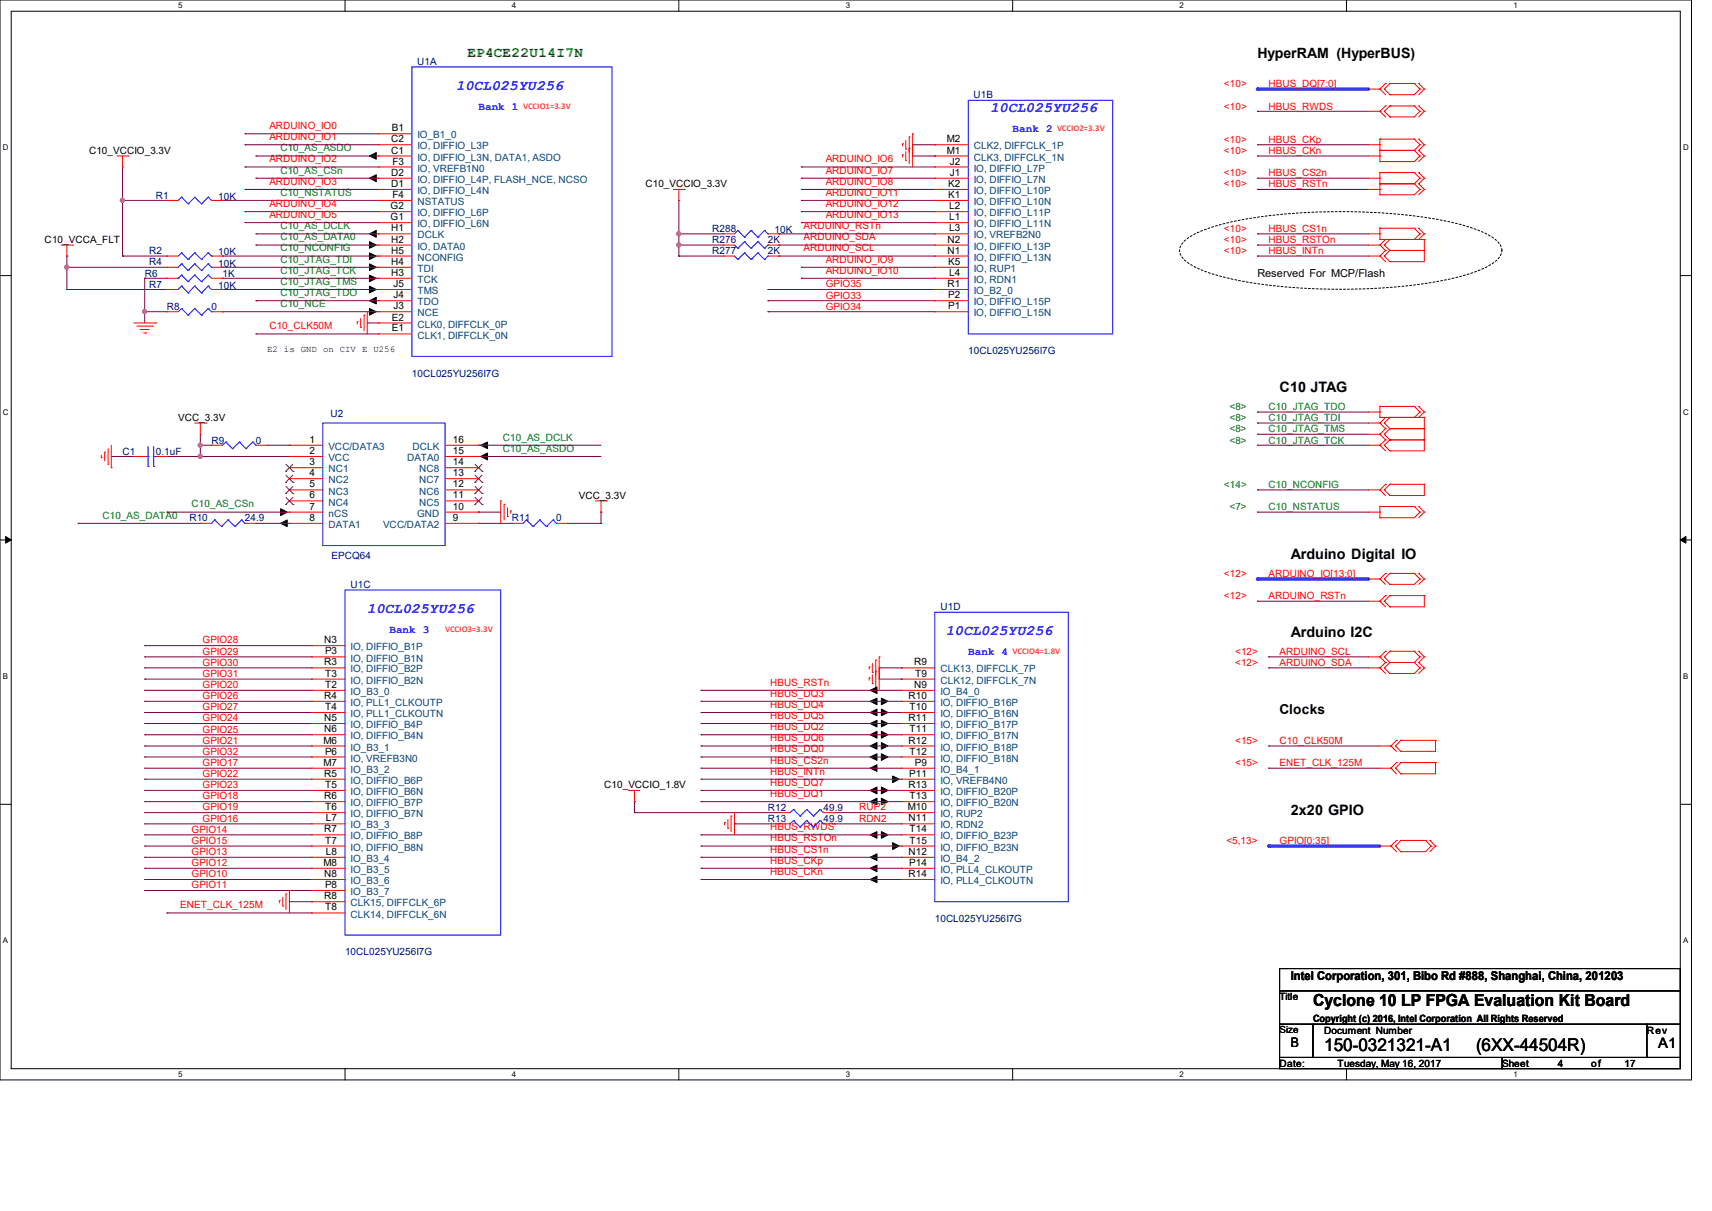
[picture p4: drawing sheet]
<svg xmlns="http://www.w3.org/2000/svg" width="297mm" height="210mm" viewBox="0 0 297 210" stroke-linecap="round" stroke-linejoin="round" font-family="sans-serif">
<path d="M0 0h293.5v187.3h-293.5zM1.9 1.9h289.6v183.4h-289.6z" fill="none" stroke="#000" stroke-width=".17"/>
<g fill="#fff">
<path d="M30.9 .2h.8v1.5h-.8z"/>
<path d="M30.9 185.5h.8v1.6h-.8z"/>
</g>
<path d="M59.9 0v1.9M59.9 185.3v2" fill="none" stroke="#000" stroke-width=".17"/>
<g fill="#fff">
<path d="M88.8 .2h.8v1.5h-.8z"/>
<path d="M88.8 185.5h.8v1.6h-.8z"/>
</g>
<path d="M117.8 0v1.9M117.8 185.3v2" fill="none" stroke="#000" stroke-width=".17"/>
<g fill="#fff">
<path d="M146.7 .2h.8v1.5h-.8z"/>
<path d="M146.7 185.5h.8v1.6h-.8z"/>
</g>
<path d="M175.7 0v1.9M175.7 185.3v2" fill="none" stroke="#000" stroke-width=".17"/>
<g fill="#fff">
<path d="M204.6 .2h.8v1.5h-.8z"/>
<path d="M204.6 185.5h.8v1.6h-.8z"/>
</g>
<path d="M233.6 0v1.9M233.6 185.3v2" fill="none" stroke="#000" stroke-width=".17"/>
<g fill="#fff">
<path d="M262.6 .2h.7v1.5h-.7z"/>
<path d="M262.6 185.5h.7v1.6h-.7z"/>
<path d="M.5 24.8h1v1.6h-1z"/>
<path d="M292 24.8h1v1.6h-1z"/>
<path d="M.5 70.7h1v1.5h-1z"/>
<path d="M292 70.7h1v1.5h-1z"/>
</g>
<path d="M0 47.8h1.9M291.5 47.8h2" fill="none" stroke="#000" stroke-width=".17"/>
<g fill="#fff">
<path d="M.5 116.5h.9v1.6h-.9z"/>
<path d="M292 116.5h.9v1.6h-.9z"/>
</g>
<path d="M0 93.6h1.9M291.5 93.6h2" fill="none" stroke="#000" stroke-width=".17"/>
<path d="M1 93l.9 .6-.9 .6zM291.5 93.6l1-.6v1.2z" fill="#000" stroke="#000" stroke-width=".17"/>
<g fill="#fff">
<path d="M.5 162.4h.9v1.5h-.9z"/>
<path d="M292 162.4h.9v1.5h-.9z"/>
</g>
<path d="M0 139.5h1.9M291.5 139.5h2" fill="none" stroke="#000" stroke-width=".17"/>
<g fill="#000" stroke="#000" stroke-width=".17">
<path d="M64.1 30.9l1.2-.6v1.2z" fill-rule="evenodd"/>
<path d="M64.1 27.1l1.2-.6v1.1z" fill-rule="evenodd"/>
<path d="M64.1 45.8l1.2 .6-1.2 .5z" fill-rule="evenodd"/>
<path d="M64.1 47.7l1.2 .6-1.2 .6z" fill-rule="evenodd"/>
<path d="M64.1 49.6l1.2 .6-1.2 .6z" fill-rule="evenodd"/>
<path d="M64.1 41.9l1.2 .6-1.2 .6z" fill-rule="evenodd"/>
<path d="M64.1 53.5l1.2 .6-1.2 .6z" fill-rule="evenodd"/>
<path d="M64.1 43.9l1.2 .5-1.2 .6z" fill-rule="evenodd"/>
<path d="M64.1 52.2l1.2-.6v1.1z" fill-rule="evenodd"/>
<path d="M64.1 40.6l1.2-.6v1.1z" fill-rule="evenodd"/>
<path d="M83.4 77.2l1.2-.5v1.1z" fill-rule="evenodd"/>
<path d="M83.4 79.2l1.2-.6v1.2z" fill-rule="evenodd"/>
<path d="M48.7 88.2l1.1 .6-1.1 .6z" fill-rule="evenodd"/>
<path d="M48.7 90.8l1.1-.6v1.1z" fill-rule="evenodd"/>
<path d="M151 121.6l1.1-.5v1.1z" fill-rule="evenodd"/>
<path d="M151 123.6l1.1-.6v1.1z" fill-rule="evenodd"/>
<path d="M151 125.5l1.1-.6v1.2z" fill-rule="evenodd"/>
<path d="M151 127.4l1.1-.6v1.2z" fill-rule="evenodd"/>
<path d="M151 129.4l1.1-.6v1.1z" fill-rule="evenodd"/>
<path d="M151 131.3l1.1-.6v1.2z" fill-rule="evenodd"/>
<path d="M151 133.2l1.1-.6v1.2z" fill-rule="evenodd"/>
<path d="M151 137.1l1.1-.6v1.2z" fill-rule="evenodd"/>
<path d="M151 119.7l1.1-.6v1.2z" fill-rule="evenodd"/>
<path d="M151 139l1.1-.6v1.2z" fill-rule="evenodd"/>
<path d="M152.9 121.1l1.2 .5-1.2 .6z" fill-rule="evenodd"/>
<path d="M152.9 123l1.2 .6-1.2 .5z" fill-rule="evenodd"/>
<path d="M152.9 124.9l1.2 .6-1.2 .6z" fill-rule="evenodd"/>
<path d="M152.9 126.8l1.2 .6-1.2 .6z" fill-rule="evenodd"/>
<path d="M152.9 128.8l1.2 .6-1.2 .5z" fill-rule="evenodd"/>
<path d="M152.9 130.7l1.2 .6-1.2 .6z" fill-rule="evenodd"/>
<path d="M152.9 136.5l1.2 .6-1.2 .6z" fill-rule="evenodd"/>
<path d="M152.9 138.4l1.2 .6-1.2 .6z" fill-rule="evenodd"/>
<path d="M154.9 134.6l1.1 .5-1.1 .6z" fill-rule="evenodd"/>
<path d="M151 150.6l1.1-.6v1.2z" fill-rule="evenodd"/>
<path d="M151 152.5l1.1-.6v1.2z" fill-rule="evenodd"/>
<path d="M151 144.8l1.1-.6v1.2z" fill-rule="evenodd"/>
<path d="M151 148.7l1.1-.6v1.1z" fill-rule="evenodd"/>
<path d="M152.9 144.2l1.2 .6-1.2 .6z" fill-rule="evenodd"/>
<path d="M154.9 146.1l1.1 .6-1.1 .6z" fill-rule="evenodd"/>
</g>
<path d="M205.1 42.2a13.7 13.7 0 0 1 6.9-3.3 97.1 97.1 0 0 1 30.9-1.7 48 48 0 0 1 14.7 3.2 5.4 5.4 0 0 1 2.8 2.4 2.19 2.19 0 0 1-1 2.5 20.4 20.4 0 0 1-7.9 3.1 101.8 101.8 0 0 1-37.8 0 20.4 20.4 0 0 1-7.9-3.1 2.12 2.12 0 0 1-.7-3.1z" fill="none" stroke="#000" stroke-width=".17" stroke-dasharray=".3 .3"/>
<g fill="none" stroke="#800040" stroke-width=".17">
<path d="M21.3 34.8h.1M21.3 34.8h7.7M21.3 29v15.4M38.6 34.8h.1M38.6 34.8h27.1M44.4 30.9h.1M44.4 27.1h.1M44.4 30.9h21.3M44.4 27.1h21.3M11.6 46.4h.1M11.6 50.2h.1M11.6 44.4h.1"/>
<path d="M11.6 46.4h17.4M11.6 50.2h17.4M11.6 44.4v5.8M21.3 44.4h.1M21.3 44.4h7.7M25.1 48.3h.1M25.1 54.1h.1M25.1 48.3h3.9M25.1 48.3v7.7M25.1 54.1h3.9M38.6 46.4h.1M38.6 48.3h.1"/>
<path d="M38.6 50.2h.1M38.6 44.4h.1M38.6 54.1h.1M38.6 46.4h27.1M38.6 48.3h27.1M38.6 50.2h27.1M38.6 44.4h27.1M38.6 54.1h27.1M44.4 52.2h.1M44.4 42.5h.1M44.4 40.6h.1M44.4 52.2h21.3"/>
<path d="M44.4 42.5h21.3M44.4 40.6h21.3M19.3 79.2h.1M19.3 79.2h3.9M29 79.2h.1M29 79.2h21.2M34.8 77.2h.1M34.8 79.2h.1M34.8 77.2h1.9M34.8 75.3v3.9M46.4 77.2h3.8M50.2 79.2h.1"/>
<path d="M50.2 77.2h.1M83 77.2h.1M83 79.2h.1M83 79.2h21.3M83 77.2h21.3M13.5 90.8h.1M13.5 90.8h21.3M29 88.8h.1M29 88.8h21.2M44.4 90.8h.1M44.4 90.8h5.8M83 90.8h.1"/>
<path d="M83 88.8h.1M83 88.8h3.9M83 90.8h5.8M98.5 90.8h5.8M104.3 90.8h.1M104.3 88.8h.1M104.3 88.8v2M218.1 88.8h.1M218.1 88.8h19.3M110.1 139h.1M110.1 139v1.9M110.1 140.9h.1"/>
<path d="M110.1 140.9h25M121.6 150.6h.1M121.6 152.5h.1M121.6 150.6h34.8M121.6 152.5h34.8M127.4 142.9h.1M127.4 142.9h7.7M144.8 140.9h.1M144.8 142.9h.1M144.8 140.9h11.6M144.8 142.9h11.6"/>
</g>
<g fill="#f0f" stroke="#f0f" stroke-width=".17">
<circle cx="21.2" cy="34.7" r=".36"/>
<circle cx="11.6" cy="46.3" r=".36"/>
<circle cx="25.1" cy="54" r=".36"/>
<circle cx="34.7" cy="79.1" r=".36"/>
<circle cx="34.7" cy="77.2" r=".36"/>
</g>
<path d="M218.1 15.5h19.3" fill="none" stroke="#00f" stroke-width=".55"/>
<circle cx="218.1" cy="15.5" r=".28" fill="#00f"/>
<g fill="none" stroke="#800040" stroke-width=".17">
<path d="M44.4 57.9h.1M44.4 57.9h21.3M218.1 71.5h.1M218.1 73.4h.1M218.1 75.3h.1M218.1 77.2h.1M218.1 71.5h19.3M218.1 73.4h19.3M218.1 75.3h19.3M218.1 77.2h19.3M218.1 85h.1M218.1 85h19.3"/>
<path d="M220.1 129.4h.1M220.1 129.4h19.3"/>
</g>
<path d="M220.1 146.7h19.3" fill="none" stroke="#00f" stroke-width=".55"/>
<circle cx="220.1" cy="146.7" r=".28" fill="#00f"/>
<g fill="none" stroke="#800040" stroke-width=".17">
<path d="M218.1 19.3h.1M218.1 19.3h19.3M218.1 25.1h.1M218.1 27.1h.1M218.1 30.9h.1M218.1 32.9h.1M218.1 25.1h19.3M218.1 27.1h19.3M218.1 30.9h19.3M218.1 32.9h19.3M63.7 56h.1M63.7 56h2"/>
<path d="M139 46.4h.1M139 48.3h.1M139 46.4h23.2M139 48.3h23.2M218.1 40.6h.1M218.1 42.5h.1M218.1 44.4h.1M218.1 40.6h19.3M218.1 42.5h19.3M218.1 44.4h19.3M220.1 115.8h.1M220.1 113.9h.1"/>
<path d="M220.1 115.8h17.3M220.1 113.9h17.3"/>
</g>
<path d="M218.1 100.4h19.3" fill="none" stroke="#00f" stroke-width=".55"/>
<circle cx="218.1" cy="100.4" r=".28" fill="#00f"/>
<g fill="none" stroke="#800040" stroke-width=".17">
<path d="M42.5 29h.1M42.5 23.2h.1M42.5 25.1h.1M42.5 32.9h.1M42.5 36.7h.1M42.5 38.6h.1M42.5 29h23.2M42.5 23.2h23.2M42.5 25.1h23.2M42.5 32.9h23.2M42.5 36.7h23.2M42.5 38.6h23.2"/>
<path d="M117.8 34.8v9.6M139 29h.1M139 30.9h.1M139 32.9h.1M139 34.8h.1M139 38.6h.1M139 36.7h.1M139 29h23.2M139 32.9h23.2M139 36.7h23.2M139 38.6h23.2M139 30.9h23.2"/>
<path d="M139 34.8h23.2M158.3 25.1h3.9M158.3 27.1h3.9M162.2 25.1h.1M162.2 27.1h.1M117.8 40.6h.1M117.8 42.5h.1M117.8 44.4h.1M117.8 40.6h7.7M117.8 42.5h7.7M117.8 44.4h7.7M133.2 50.2h.1"/>
<path d="M133.2 52.2h.1M133.2 54.1h.1M133.2 50.2h29M133.2 52.2h29M133.2 54.1h29M135.1 42.5h.1M135.1 44.4h.1M135.1 40.6h.1M135.1 40.6h27.1M135.1 42.5h27.1M135.1 44.4h27.1M25.1 117.8h.1"/>
<path d="M25.1 112h.1M25.1 113.9h.1M25.1 115.8h.1M25.1 119.7h.1M25.1 119.7h29M25.1 117.8h29M25.1 112h29M25.1 113.9h29M25.1 115.8h29M121.6 119.7h.1M121.6 119.7h34.8M152.5 117.8h3.9"/>
<path d="M152.5 115.8h3.9M156.4 115.8h.1M156.4 117.8h.1M218.1 104.3h.1M218.1 104.3h19.3M25.1 121.6h.1M25.1 123.6h.1M25.1 125.5h.1M25.1 127.4h.1M25.1 135.1h.1M25.1 137.1h.1M25.1 129.4h.1"/>
<path d="M25.1 139h.1M25.1 133.2h.1M25.1 131.3h.1M25.1 121.6h29M25.1 123.6h29M25.1 127.4h29M25.1 125.5h29M25.1 129.4h29M25.1 131.3h29M25.1 133.2h29M25.1 137.1h29M25.1 139h29"/>
<path d="M25.1 135.1h29M121.6 121.6h.1M121.6 123.6h.1M121.6 127.4h.1M121.6 125.5h.1M121.6 129.4h.1M121.6 131.3h.1M121.6 133.2h.1M121.6 137.1h.1M121.6 139h.1M121.6 135.1h.1M121.6 121.6h34.8"/>
<path d="M121.6 123.6h34.8M121.6 127.4h34.8M121.6 125.5h34.8M121.6 129.4h34.8M121.6 131.3h34.8M121.6 133.2h34.8M121.6 137.1h34.8M121.6 139h34.8M121.6 135.1h34.8M220.1 133.2h.1M220.1 133.2h19.3M25.1 140.9h.1"/>
<path d="M25.1 142.9h.1M25.1 150.6h.1M25.1 148.7h.1M25.1 144.8h.1M25.1 146.7h.1M25.1 152.5h.1M25.1 154.4h.1M25.1 140.9h29M25.1 142.9h29M25.1 150.6h29M25.1 148.7h29M25.1 144.8h29"/>
<path d="M25.1 146.7h29M25.1 152.5h29M25.1 154.4h29M29 158.3h.1M29 158.3h25.1M50.2 156.4h3.9M54.1 156.4h.1M121.6 146.7h.1M121.6 144.8h.1M121.6 148.7h.1M121.6 148.7h34.8M121.6 144.8h34.8"/>
<path d="M121.6 146.7h34.8"/>
</g>
<g fill="#f0f" stroke="#f0f" stroke-width=".17">
<circle cx="117.7" cy="42.5" r=".36"/>
<circle cx="117.7" cy="40.5" r=".36"/>
<circle cx="21.2" cy="34.7" r=".36"/>
<circle cx="11.6" cy="46.3" r=".36"/>
<circle cx="25.1" cy="54" r=".36"/>
<circle cx="34.7" cy="79.1" r=".36"/>
<circle cx="34.7" cy="77.2" r=".36"/>
</g>
<g fill="none" stroke="#f00" stroke-width=".17">
<path d="M237.4 15.5h2M237.4 19.3h2M239.4 15.5h.1M239.4 19.3h.1M239.4 15.5l1 .9M239.4 19.3l1 1M240.2 15.5h.1M240.2 19.3h.1M240.2 15.5l.9 .9M240.2 19.3l.9 1M240.4 14.5h.1M240.4 18.4h.1"/>
<path d="M240.4 14.5l-1 1M240.4 18.4l-1 .9M241.1 14.5h.1M241.1 16.4h.1M241.1 18.4h.1M241.1 14.5h4.3M241.1 14.5l-.9 1M241.1 18.4h4.3M241.1 18.4l-.9 .9M245.4 14.5h.1M245.4 18.4h.1M245.4 14.5l.9 1"/>
<path d="M245.4 18.4l.9 .9M246.1 14.5h.1M246.1 18.4h.1M246.1 14.5l1 1M246.1 18.4l1 .9M246.3 15.5h.1M246.3 19.3h.1M246.3 15.5l-.9 .9h-4.3M246.3 19.3l-.9 1h-4.3M247.1 15.5h.1M247.1 19.3h.1M247.1 15.5l-1 .9"/>
<path d="M247.1 19.3l-1 1M20.3 27.1h1.9M21.3 29h.1M21.3 27.1v1.9M22.2 27.1h.1M29 34.8h.1M29 34.8h1.9M36.7 34.8h1.9M38.6 34.8h.1M65.7 23.2h.1M65.7 25.1h.1M65.7 27.1h.1"/>
<path d="M65.7 29h.1M65.7 30.9h.1M65.7 32.9h.1M65.7 34.8h.1M65.7 36.7h.1M65.7 38.6h.1M65.7 27.1h5.8M65.7 32.9h5.8M65.7 25.1h5.8M65.7 30.9h5.8M65.7 23.2h5.8M65.7 29h5.8"/>
<path d="M65.7 34.8h5.8M65.7 36.7h5.8M65.7 38.6h5.8M116.8 32.9h1.9M117.8 34.8h.1M117.8 32.9v1.9M118.7 32.9h.1M156.6 24.9h.1M156.6 26.8h.1M156.6 24.9v.4M156.6 26.8v.4M157.1 25.9h.1"/>
<path d="M157.1 27.8h.1M157.1 24.3v1.6M157.1 26.3v1.5M157.7 23.7h.1M157.7 25.7h.1M157.7 23.7v4.7M158.3 23.2h.1M158.3 25.1h.1M158.3 23.2v5.8M162.2 25.1h.1M162.2 27.1h.1M162.2 29h.1"/>
<path d="M162.2 30.9h.1M162.2 32.9h.1M162.2 34.8h.1M162.2 36.7h.1M162.2 38.6h.1M162.2 27.1h5.8M162.2 32.9h5.8M162.2 25.1h5.8M162.2 30.9h5.8M162.2 29h5.8M162.2 34.8h5.8M162.2 36.7h5.8"/>
<path d="M162.2 38.6h5.8M237.4 27.1h2M237.4 32.9h2M237.4 25.1h2M237.4 30.9h2M239.4 24.1h.1M239.4 26.1h.1M239.4 25.1h.1M239.4 28h.1M239.4 27.1h.1M239.4 29.9h.1M239.4 31.9h.1"/>
<path d="M239.4 30.9h.1M239.4 33.8h.1M239.4 32.9h.1M239.4 39.6h.1M239.4 24.1v3.9M239.4 29.9v3.9M239.4 39.6v1.9M239.4 24.1h6M239.4 26.1h6M239.4 29.9h6M239.4 31.9h6M239.4 39.6h6"/>
<path d="M241.1 20.3h.1M245.4 24.1h.1M245.4 26.1h.1M245.4 29.9h.1M245.4 31.9h.1M245.4 39.6h.1M245.4 24.1l.9 1M245.4 26.1l.9 1M245.4 29.9l.9 1M245.4 31.9l.9 1M245.4 39.6l.9 1M246.1 24.1h.1"/>
<path d="M246.1 26.1h.1M246.1 29.9h.1M246.1 31.9h.1M246.1 39.6h.1M246.1 24.1l1 1M246.1 26.1l1 1M246.1 29.9l1 1M246.1 31.9l1 1M246.1 39.6l1 1M246.3 25.1h.1M246.3 27.1h.1M246.3 30.9h.1"/>
<path d="M246.3 32.9h.1M246.3 25.1l-.9 1M246.3 27.1l-.9 .9h-6M246.3 30.9l-.9 1M246.3 32.9l-.9 .9h-6M247.1 25.1h.1M247.1 27.1h.1M247.1 30.9h.1M247.1 32.9h.1M247.1 25.1l-1 1M247.1 27.1l-1 .9M247.1 30.9l-1 1"/>
<path d="M247.1 32.9l-1 .9M10.6 42.5h2M11.6 44.4h.1M11.6 42.5v1.9M12.6 42.5h.1M23.2 56h3.9M23.7 56.6h2.8M24.3 57.1h.1M24.3 57.1h1.6M24.9 57.7h.4M25.3 57.7h.1M26.5 56.6h.1"/>
<path d="M27.1 56h.1M29 54.1h.1M29 44.4h.1M29 48.3h.1M29 46.4h.1M29 50.2h.1M29 44.4h1.9M29 54.1h1.9M29 46.4h1.9M29 48.3h1.9M29 50.2h1.9M36.7 44.4h1.9"/>
<path d="M36.7 54.1h1.9M36.7 46.4h1.9M36.7 48.3h1.9M36.7 50.2h1.9M38.6 54.1h.1M38.6 44.4h.1M38.6 48.3h.1M38.6 46.4h.1M38.6 50.2h.1M62 55.8h.1M62 55.8v.4M62.6 56.8h.1"/>
<path d="M62.6 55.2v1.6M63.2 54.7h.1M63.2 54.7v2.7M63.7 54.1h.1M63.7 54.1v3.8M65.7 40.6h.1M65.7 42.5h.1M65.7 44.4h.1M65.7 46.4h.1M65.7 48.3h.1M65.7 50.2h.1M65.7 52.2h.1"/>
<path d="M65.7 54.1h.1M65.7 56h.1M65.7 57.9h.1M65.7 42.5h5.8M65.7 56h5.8M65.7 40.6h5.8M65.7 44.4h5.8M65.7 54.1h5.8M65.7 46.4h5.8M65.7 48.3h5.8M65.7 50.2h5.8M65.7 52.2h5.8"/>
<path d="M65.7 57.9h5.8M125.5 40.6h.1M125.5 42.5h.1M125.5 44.4h.1M125.5 42.5h1.9M125.5 40.6h1.9M125.5 44.4h1.9M133.2 42.5h1.9M133.2 40.6h1.9M133.2 44.4h1.9M135.1 40.6h.1M135.1 42.5h.1"/>
<path d="M135.1 44.4h.1M162.2 40.6h.1M162.2 42.5h.1M162.2 44.4h.1M162.2 46.4h.1M162.2 48.3h.1M162.2 50.2h.1M162.2 52.2h.1M162.2 54.1h.1M162.2 42.5h5.8M162.2 40.6h5.8M162.2 44.4h5.8"/>
<path d="M162.2 54.1h5.8M162.2 46.4h5.8M162.2 48.3h5.8M162.2 50.2h5.8M162.2 52.2h5.8M237.4 42.5h2M237.4 40.6h2M237.4 44.4h2M239.4 41.5h.1M239.4 40.6h.1M239.4 42.5h.1M239.4 44.4h.1"/>
<path d="M239.4 41.5h7.7M239.4 42.5l1 .9M239.4 44.4l1 1M240.2 42.5h.1M240.2 44.4h.1M240.2 42.5l.9 .9M240.2 44.4l.9 1M240.4 41.5h.1M240.4 43.4h.1M240.4 41.5l-1 1M240.4 43.4l-1 1M241.1 41.5h.1"/>
<path d="M241.1 43.4h.1M241.1 45.4h.1M241.1 43.4h6M241.1 41.5l-.9 1M241.1 43.4l-.9 1M246.3 40.6h.1M246.3 40.6l-.9 .9M247.1 40.6h.1M247.1 41.5h.1M247.1 43.4h.1M247.1 41.5v3.9h-6M247.1 40.6l-1 .9"/>
<path d="M17.6 79.4h.1M17.6 79v.4M18.2 78.4h.1M18.2 78.4v1.5M18.8 77.8v2.7M19.3 77.2v3.9M23.2 79.2h.1M23.2 79.2h1.9M27.1 79.2h1.9M29 79.2h.1M33.8 73.4h1.9M34.8 75.3h.1"/>
<path d="M34.8 73.4v1.9M35.7 73.4h.1M36.7 77.2h.1M36.7 77.2h1.9M44.4 77.2h2M46.4 77.2h.1M50.2 77.2h.1M50.2 79.2h.1M50.2 77.2h5.8M50.2 79.2h5.8M77.2 77.2h5.8M77.2 79.2h5.8"/>
<path d="M83 79.2h.1M83 77.2h.1M237.4 73.4h2M237.4 71.5h2M237.4 75.3h2M237.4 77.2h2M239.4 70.5h.1M239.4 72.4h.1M239.4 71.5h.1M239.4 73.4h.1M239.4 75.3h.1M239.4 77.2h.1"/>
<path d="M239.4 70.5v1.9M239.4 70.5h6M239.4 72.4h7.7M239.4 73.4l1 .9M239.4 75.3l1 1M239.4 77.2l1 1M240.2 73.4h.1M240.2 75.3h.1M240.2 77.2h.1M240.2 73.4l.9 .9M240.2 75.3l.9 1M240.2 77.2l.9 1"/>
<path d="M240.4 72.4h.1M240.4 74.3h.1M240.4 76.3h.1M240.4 72.4l-1 1M240.4 74.3l-1 1M240.4 76.3l-1 .9M241.1 72.4h.1M241.1 74.3h.1M241.1 76.3h.1M241.1 78.2h.1M241.1 74.3h6M241.1 72.4l-.9 1"/>
<path d="M241.1 76.3h6M241.1 74.3l-.9 1M241.1 76.3l-.9 .9M245.4 70.5h.1M245.4 70.5l.9 1M246.1 70.5h.1M246.1 70.5l1 1M246.3 71.5h.1M246.3 71.5l-.9 .9M247.1 71.5h.1M247.1 72.4h.1M247.1 74.3h.1"/>
<path d="M247.1 76.3h.1M247.1 72.4v5.8h-6M247.1 71.5l-1 .9M18.8 80.5h.1M19.3 81.1h.1M34.8 90.8h.1M34.8 90.8h1.9M42.5 90.8h1.9M44.4 90.8h.1M50.2 81.1h.1M50.2 83h.1M50.2 85h.1"/>
<path d="M50.2 86.9h.1M50.2 88.8h.1M50.2 90.8h.1M50.2 86.9h5.8M50.2 88.8h5.8M50.2 85h5.8M50.2 90.8h5.8M50.2 81.1h5.8M50.2 83h5.8M77.2 86.9h5.8M77.2 88.8h5.8M77.2 85h5.8"/>
<path d="M77.2 90.8h5.8M77.2 81.1h5.8M77.2 83h5.8M83 90.8h.1M83 88.8h.1M83 86.9h.1M83 85h.1M83 83h.1M83 81.1h.1M86.9 86.9h.1M86.9 86.9v3.9M87.5 87.5h.1"/>
<path d="M87.5 87.5v2.7M88.1 89.6h.1M88.1 88.1v1.5M88.6 88.6h.1M88.6 88.6v.4M88.8 90.8h.1M88.8 90.8h2M96.5 90.8h2M98.5 90.8h.1M103.3 86.9h1.9M104.3 88.8h.1M104.3 86.9v1.9"/>
<path d="M105.2 86.9h.1M237.4 88.8h2M237.4 85h2M239.4 87.8h.1M239.4 89.8h.1M239.4 88.8h.1M239.4 85h.1M239.4 87.8h6M239.4 87.8v2M239.4 85l1 .9M240.2 85h.1M240.2 85l.9 .9"/>
<path d="M240.4 84h.1M240.4 99.4h.1M240.4 84l-1 1M240.4 99.4l-1 1M241.1 84h.1M241.1 85.9h.1M241.1 99.4h.1M241.1 84h6M241.1 84l-.9 1M241.1 99.4h4.3M241.1 99.4l-.9 1M245.4 87.8h.1"/>
<path d="M245.4 99.4h.1M245.4 87.8l.9 1M245.4 99.4l.9 1M246.1 87.8h.1M246.1 99.4h.1M246.1 87.8l1 1M246.1 99.4l1 1M246.3 88.8h.1M246.3 88.8l-.9 1h-6M247.1 88.8h.1M247.1 84h.1M247.1 88.8l-1 1"/>
<path d="M247.1 84v1.9h-6M54.1 112h.1M54.1 113.9h.1M54.1 115.8h.1M54.1 117.8h.1M54.1 119.7h.1M54.1 115.8h5.8M54.1 113.9h5.8M54.1 117.8h5.8M54.1 119.7h5.8M54.1 112h5.8M150.8 115.7h.1"/>
<path d="M150.8 117.6h.1M150.8 115.7v.3M150.8 117.6v.4M151.3 116.6h.1M151.3 118.5h.1M151.3 115.1v1.5M151.3 117v1.5M151.9 114.5h.1M151.9 116.4h.1M151.9 114.5v4.6M152.5 113.9h.1M152.5 115.8h.1"/>
<path d="M152.5 113.9v5.8M156.4 115.8h.1M156.4 117.8h.1M156.4 119.7h.1M156.4 115.8h5.8M156.4 117.8h5.8M156.4 119.7h5.8M237.4 115.8h2M237.4 113.9h2M237.4 100.4h2M237.4 104.3h2M239.4 115.8h.1"/>
<path d="M239.4 113.9h.1M239.4 100.4h.1M239.4 104.3h.1M239.4 115.8l1 1M239.4 113.9l1 1M239.4 100.4l1 .9M239.4 104.3l1 .9M240.2 115.8h.1M240.2 113.9h.1M240.2 100.4h.1M240.2 104.3h.1M240.2 115.8l.9 1"/>
<path d="M240.2 113.9l.9 1M240.2 100.4l.9 .9M240.2 104.3l.9 .9M240.4 114.9h.1M240.4 112.9h.1M240.4 103.3h.1M240.4 114.9l-1 .9M240.4 112.9l-1 1M240.4 103.3l-1 1M241.1 114.9h.1M241.1 116.8h.1M241.1 112.9h.1"/>
<path d="M241.1 101.3h.1M241.1 103.3h.1M241.1 105.2h.1M241.1 114.9h4.3M241.1 114.9l-.9 .9M241.1 112.9h4.3M241.1 112.9l-.9 1M241.1 103.3h6M241.1 103.3l-.9 1M245.4 114.9h.1M245.4 112.9h.1M245.4 114.9l.9 .9"/>
<path d="M245.4 112.9l.9 1M246.1 114.9h.1M246.1 112.9h.1M246.1 114.9l1 .9M246.1 112.9l1 1M246.3 115.8h.1M246.3 113.9h.1M246.3 100.4h.1M246.3 115.8l-.9 1h-4.3M246.3 113.9l-.9 1M246.3 100.4l-.9 .9h-4.3M247.1 115.8h.1"/>
<path d="M247.1 113.9h.1M247.1 100.4h.1M247.1 103.3h.1M247.1 103.3v1.9h-6M247.1 115.8l-1 1M247.1 113.9l-1 1M247.1 100.4l-1 .9M54.1 121.6h.1M54.1 123.6h.1M54.1 125.5h.1M54.1 127.4h.1M54.1 129.4h.1"/>
<path d="M54.1 131.3h.1M54.1 133.2h.1M54.1 135.1h.1M54.1 137.1h.1M54.1 139h.1M54.1 137.1h5.8M54.1 129.4h5.8M54.1 133.2h5.8M54.1 121.6h5.8M54.1 123.6h5.8M54.1 125.5h5.8M54.1 127.4h5.8"/>
<path d="M54.1 131.3h5.8M54.1 135.1h5.8M54.1 139h5.8M109.1 137.1h.1M109.1 137.1h1.9M110.1 139h.1M110.1 137.1v1.9M156.4 121.6h.1M156.4 123.6h.1M156.4 125.5h.1M156.4 127.4h.1M156.4 129.4h.1"/>
<path d="M156.4 131.3h.1M156.4 133.2h.1M156.4 135.1h.1M156.4 137.1h.1M156.4 139h.1M156.4 137.1h5.8M156.4 129.4h5.8M156.4 133.2h5.8M156.4 121.6h5.8M156.4 123.6h5.8M156.4 125.5h5.8M156.4 127.4h5.8"/>
<path d="M156.4 131.3h5.8M156.4 135.1h5.8M156.4 139h5.8M239.4 129.4h1.9M239.4 133.2h1.9M241.3 129.4h.1M241.3 133.2h.1M241.3 129.4l1 .9M241.3 133.2l1 1M242.1 129.4h.1M242.1 133.2h.1M242.1 129.4l.9 .9"/>
<path d="M242.1 133.2l.9 1M242.3 128.4h.1M242.3 132.2h.1M242.3 128.4l-1 1M242.3 132.2l-1 1M243 128.4h.1M243 130.3h.1M243 132.2h.1M243 134.2h.1M243 128.4h6M243 128.4l-.9 1M243 132.2h6"/>
<path d="M243 132.2l-.9 1M249 128.4h.1M249 132.2h.1M249 128.4v1.9h-6M249 132.2v2h-6M48.5 156.2h.1M48.5 156.2v.4M49.1 157.1h.1M49.1 155.6v1.5M49.6 155h.1M49.6 155v2.7M50.2 154.4h.1"/>
<path d="M50.2 154.4v3.9M54.1 140.9h.1M54.1 142.9h.1M54.1 144.8h.1M54.1 146.7h.1M54.1 148.7h.1M54.1 150.6h.1M54.1 152.5h.1M54.1 154.4h.1M54.1 156.4h.1M54.1 158.3h.1M54.1 146.7h5.8"/>
<path d="M54.1 140.9h5.8M54.1 142.9h5.8M54.1 144.8h5.8M54.1 148.7h5.8M54.1 150.6h5.8M54.1 152.5h5.8M54.1 154.4h5.8M54.1 156.4h5.8M54.1 158.3h5.8M125.7 142.7h.1M125.7 142.7v.3M126.3 143.6h.1"/>
<path d="M126.3 142.1v1.5M126.8 141.5h.1M126.8 141.5v2.7M127.4 140.9h.1M127.4 140.9v3.9M135.1 140.9h.1M135.1 142.9h.1M135.1 140.9h2M135.1 142.9h2M142.9 140.9h1.9M142.9 142.9h1.9M144.8 140.9h.1"/>
<path d="M144.8 142.9h.1M156.4 140.9h.1M156.4 142.9h.1M156.4 144.8h.1M156.4 146.7h.1M156.4 148.7h.1M156.4 150.6h.1M156.4 152.5h.1M156.4 146.7h5.8M156.4 140.9h5.8M156.4 142.9h5.8M156.4 144.8h5.8"/>
<path d="M156.4 148.7h5.8M156.4 150.6h5.8M156.4 152.5h5.8M239.4 146.7h1.9M241.3 146.7h.1M241.3 146.7l1 1M242.1 146.7h.1M242.1 146.7l.9 1M242.3 145.8h.1M242.3 145.8l-1 .9M243 145.8h.1M243 147.7h.1"/>
<path d="M243 145.8h4.3M243 145.8l-.9 .9M247.3 145.8h.1M247.3 145.8l1 .9M248.1 145.8h.1M248.1 145.8l.9 .9M248.3 146.7h.1M248.3 146.7l-1 1h-4.3M249 146.7h.1M249 146.7l-.9 1"/>
</g>
<path d="M222 168h69.5v3.8h-69.5zM222 171.8h69.5v5.8h-69.5zM222 177.6h5.8v5.8h-5.8zM227.8 177.6h57.9v5.8h-57.9zM285.7 177.6h5.8v5.8h-5.8zM222 183.4h38.6v1.9h-38.6zM260.6 183.4h30.9v1.9h-30.9z" fill="none" stroke="#000" stroke-width=".17"/>
<g fill="none" stroke="#00f" stroke-width=".17">
<path d="M71.5 11.6h34.7v50.2h-34.7zM168 17.4h25v40.5h-25zM31.5 34.2h.1M31.5 34.2l-.6 .6M31.5 34.2l1.1 1.1M32.6 35.3h.1M33.8 34.2h.1M33.8 34.2l-1.2 1.1M33.8 34.2l1.2 1.1M35 35.3h.1M36.1 34.2h.1M36.1 34.2l-1.1 1.1"/>
<path d="M36.1 34.2l.6 .6M36.7 34.8h.1M128 40h.1M128 40l-.6 .6M128 40l1.2 1.1M130.3 40h.1M130.3 40l-1.1 1.1M130.3 40l1.2 1.1M132.6 40h.1M132.6 40l-1.1 1.1M132.6 40l.6 .6M30.9 48.3h.1"/>
<path d="M31.5 53.5h.1M31.5 43.9h.1M31.5 47.7h.1M31.5 45.8h.1M31.5 49.6h.1M31.5 53.5l-.6 .6M31.5 53.5l1.1 1.2M31.5 43.9l-.6 .5M31.5 43.9l1.1 1.1M31.5 47.7l1.1 1.2M31.5 47.7l-.6 .6M31.5 45.8l-.6 .6"/>
<path d="M31.5 45.8l1.1 1.1M31.5 49.6l-.6 .6M31.5 49.6l1.1 1.2M32.6 54.7h.1M32.6 45h.1M32.6 48.9h.1M32.6 46.9h.1M32.6 50.8h.1M33.8 53.5h.1M33.8 43.9h.1M33.8 47.7h.1M33.8 45.8h.1"/>
<path d="M33.8 49.6h.1M33.8 53.5l-1.2 1.2M33.8 53.5l1.2 1.2M33.8 43.9l-1.2 1.1M33.8 43.9l1.2 1.1M33.8 47.7l1.2 1.2M33.8 47.7l-1.2 1.2M33.8 45.8l-1.2 1.1M33.8 45.8l1.2 1.1M33.8 49.6l-1.2 1.2M33.8 49.6l1.2 1.2M35 54.7h.1"/>
<path d="M35 45h.1M35 48.9h.1M35 46.9h.1M35 50.8h.1M36.1 53.5h.1M36.1 43.9h.1M36.1 47.7h.1M36.1 45.8h.1M36.1 49.6h.1M36.1 53.5l-1.1 1.2M36.1 53.5l.6 .6M36.1 43.9l-1.1 1.1"/>
<path d="M36.1 43.9l.6 .5M36.1 47.7l.6 .6M36.1 47.7l-1.1 1.2M36.1 45.8l-1.1 1.1M36.1 45.8l.6 .6M36.1 49.6l-1.1 1.2M36.1 49.6l.6 .6M36.7 54.1h.1M36.7 44.4h.1M36.7 46.4h.1M36.7 50.2h.1M127.4 42.5l.6 .6"/>
<path d="M127.4 44.4l.6 .6M128 43.1h.1M128 45h.1M129.2 41.1h.1M129.2 41.9h.1M129.2 43.9h.1M129.2 41.9l-1.2 1.2M129.2 41.9l1.1 1.2M129.2 43.9l-1.2 1.1M129.2 43.9l1.1 1.1M130.3 43.1h.1M130.3 45h.1"/>
<path d="M131.5 41.1h.1M131.5 41.9h.1M131.5 43.9h.1M131.5 41.9l-1.2 1.2M131.5 41.9l1.1 1.2M131.5 43.9l-1.2 1.1M131.5 43.9l1.1 1.1M132.6 43.1h.1M132.6 45h.1M133.2 40.6h.1M133.2 42.5h.1M133.2 44.4h.1"/>
<path d="M133.2 42.5l-.6 .6M133.2 44.4l-.6 .6M25.1 79.2h.6M25.7 79.2h.1M25.7 77.4v3.5M26.7 79.2h.1M26.7 79.2h.4M26.7 77.4v3.5M39.2 76.7h.1M39.2 76.7l-.6 .5M39.2 76.7l1.1 1.1M40.3 77.8h.1"/>
<path d="M41.5 76.7h.1M41.5 76.7l-1.2 1.1M41.5 76.7l1.2 1.1M42.7 77.8h.1M43.9 76.7h.1M43.9 76.7l-1.2 1.1M43.9 76.7l.5 .5M44.4 77.2h.1M56 73.4h21.2v21.2h-21.2zM25.7 80.9h.1M26.7 80.9h.1M37.3 90.2h.1"/>
<path d="M37.3 90.2l-.6 .6M37.3 90.2l1.1 1.1M38.4 91.3h.1M39.6 90.2h.1M39.6 90.2l-1.2 1.1M39.6 90.2l1.2 1.1M40.8 91.3h.1M41.9 90.2h.1M41.9 90.2l-1.1 1.1M41.9 90.2l.6 .6M42.5 90.8h.1M91.3 90.2h.1"/>
<path d="M91.3 90.2l-.5 .6M91.3 90.2l1.2 1.1M92.5 91.3h.1M93.6 90.2h.1M93.6 90.2l-1.1 1.1M93.6 90.2l1.2 1.1M94.8 91.3h.1M96 90.2h.1M96 90.2l-1.2 1.1M96 90.2l.5 .6M96.5 90.8h.1M59.9 102.3h27v59.9h-27z"/>
<path d="M162.2 106.2h23.1v50.2h-23.1zM137.7 140.4h.1M137.7 142.3h.1M137.7 140.4l-.6 .5M137.7 140.4l1.1 1.1M137.7 142.3l-.6 .6M137.7 142.3l1.1 1.1M138.8 141.5h.1M138.8 143.4h.1M140 140.4h.1M140 142.3h.1M140 140.4l-1.2 1.1"/>
<path d="M140 140.4l1.1 1.1M140 142.3l-1.2 1.1M140 142.3l1.1 1.1M141.1 141.5h.1M141.1 143.4h.1M142.3 140.4h.1M142.3 142.3h.1M142.3 140.4l-1.2 1.1M142.3 140.4l.6 .5M142.3 142.3l-1.2 1.1M142.3 142.3l.6 .6M142.9 140.9h.1"/>
<path d="M142.9 142.9h.1"/>
</g>
<g fill="none" stroke="#804000" stroke-width=".17">
<path d="M49.6 81.7h.1M49.6 83.7h.1M49.6 85.6h.1M49.6 87.5h.1M49.6 80.5l1.2 1.2M49.6 82.4l1.2 1.3M49.6 84.4l1.2 1.2M49.6 86.3l1.2 1.2M50.8 80.5l-1.2 1.2M50.8 82.4l-1.2 1.3M50.8 84.4l-1.2 1.2M50.8 86.3l-1.2 1.2"/>
<path d="M50.8 81.7h.1M50.8 83.7h.1M50.8 85.6h.1M50.8 87.5h.1M82.4 87.5h.1M82.4 85.6h.1M82.4 83.7h.1M82.4 81.7h.1M82.4 86.3l1.3 1.2M82.4 84.4l1.3 1.2M82.4 82.4l1.3 1.3M82.4 80.5l1.3 1.2"/>
<path d="M83.6 86.3l-1.2 1.2M83.6 84.4l-1.2 1.2M83.6 82.4l-1.2 1.3M83.6 80.5l-1.2 1.2M83.7 87.5h.1M83.7 85.6h.1M83.7 83.7h.1M83.7 81.7h.1"/>
</g>
<g font-size="3">
<text x="229.7" y="182.3">150-0321321-A1</text>
<text x="256.1" y="182.3">(6XX-44504R)</text>
</g>
<text font-size="2.9" x="227.8" y="174.5">Cyclone 10 LP FPGA Evaluation Kit Board</text>
<text font-size="2.5" fill="#008000" x="81.1" y="9.8">EP4CE22U14I7N</text>
<g font-size="2.5">
<text x="218.1" y="10">HyperRAM (HyperBUS)</text>
<text x="222" y="68">C10 JTAG</text>
<text x="223.9" y="96.9">Arduino Digital IO</text>
<text x="223.9" y="110.4">Arduino I2C</text>
<text x="223.9" y="141.4">2x20 GPIO</text>
<text x="287.7" y="181.8">A1</text>
</g>
<g font-size="2.5" fill="#00f">
<text x="79.2" y="15.6">10CL025YU256</text>
<text x="171.8" y="19.5">10CL025YU256</text>
<text x="63.7" y="106.3">10CL025YU256</text>
<text x="164.1" y="110.2">10CL025YU256</text>
</g>
<text font-size="2.4" x="222" y="123.8">Clocks</text>
<text font-size="2.3" x="223.9" y="181.6">B</text>
<text font-size="2.1" x="223.9" y="170">Intel Corporation, 301, Bibo Rd #888, Shanghai, China, 201203</text>
<g font-size="1.9" fill="#00f">
<text x="83" y="19">Bank 1</text>
<text x="175.7" y="22.9">Bank 2</text>
<text x="67.6" y="109.7">Bank 3</text>
<text x="168" y="113.6">Bank 4</text>
</g>
<text font-size="1.9" x="218.1" y="48">Reserved For MCP/Flash</text>
<g font-size="1.7" fill="#000080">
<text x="72.4" y="11.3">U1A</text>
<text x="168.9" y="17.1">U1B</text>
<text x="27.1" y="34.5">R1</text>
<text x="37.8" y="34.6">10K</text>
<text x="123.6" y="40.2">R288</text>
<text x="134.4" y="40.4">10K</text>
<text x="25.1" y="48">R6</text>
<text x="25.9" y="44.1">R2</text>
<text x="25.9" y="46">R4</text>
<text x="37.8" y="44.3">10K</text>
<text x="37.8" y="46.2">10K</text>
<text x="38.6" y="48">1K</text>
<text x="123.6" y="42.2">R276</text>
<text x="123.6" y="44.1">R277</text>
<text x="133.2" y="42.2">2K</text>
<text x="133.2" y="44.1">2K</text>
<text x="25.9" y="49.9">R7</text>
<text x="29" y="53.8">R8</text>
<text x="36.7" y="53.8">0</text>
<text x="37.8" y="50.1">10K</text>
<text x="71.5" y="65.3">10CL025YU256I7G</text>
<text x="168" y="61.5">10CL025YU256I7G</text>
<text x="36.7" y="76.9">R9</text>
<text x="44.4" y="76.9">0</text>
<text x="57.4" y="72.3">U2</text>
<text x="21.3" y="78.8">C1</text>
<text x="27.1" y="78.8">0.1uF</text>
<text x="32.8" y="90.4">R10</text>
<text x="42.5" y="90.4">24.9</text>
<text x="88.8" y="90.4">R11</text>
<text x="96.5" y="90.4">0</text>
<text x="57.5" y="97">EPCQ64</text>
<text x="60.8" y="102">U1C</text>
<text x="163.1" y="105.9">U1D</text>
<text x="133.2" y="140.6">R12</text>
<text x="133.2" y="142.5">R13</text>
<text x="142.9" y="140.6">49.9</text>
<text x="142.9" y="142.5">49.9</text>
<text x="162.2" y="159.9">10CL025YU256I7G</text>
<text x="59.9" y="165.7">10CL025YU256I7G</text>
</g>
<g font-size="1.7" fill="#f00">
<text x="212.3" y="15.2">&lt;10&gt;</text>
<text x="220.1" y="15.2">HBUS_DQ[7:0]</text>
<text x="46.7" y="22.4">ARDUINO_IO0</text>
<text x="212.3" y="19">&lt;10&gt;</text>
<text x="220.1" y="19">HBUS_RWDS</text>
<text x="46.7" y="28.2">ARDUINO_IO2</text>
<text x="46.7" y="24.3">ARDUINO_IO1</text>
<text x="143.3" y="28.2">ARDUINO_IO6</text>
<text x="212.3" y="24.8">&lt;10&gt;</text>
<text x="212.3" y="26.7">&lt;10&gt;</text>
<text x="220.1" y="24.8">HBUS_CKp</text>
<text x="220.1" y="26.7">HBUS_CKn</text>
<text x="46.7" y="32">ARDUINO_IO3</text>
<text x="46.7" y="35.9">ARDUINO_IO4</text>
<text x="143.3" y="30.1">ARDUINO_IO7</text>
<text x="143.3" y="32">ARDUINO_IO8</text>
<text x="143.3" y="34">ARDUINO_IO11</text>
<text x="143.3" y="35.9">ARDUINO_IO12</text>
<text x="212.3" y="30.6">&lt;10&gt;</text>
<text x="212.3" y="32.5">&lt;10&gt;</text>
<text x="220.1" y="30.6">HBUS_CS2n</text>
<text x="220.1" y="32.5">HBUS_RSTn</text>
<text x="46.7" y="37.8">ARDUINO_IO5</text>
<text x="139.4" y="41.7">ARDUINO_SDA</text>
<text x="139.4" y="39.7">ARDUINO_RSTn</text>
<text x="143.3" y="37.8">ARDUINO_IO13</text>
<text x="212.3" y="40.2">&lt;10&gt;</text>
<text x="220.1" y="40.2">HBUS_CS1n</text>
<text x="139.4" y="43.6">ARDUINO_SCL</text>
<text x="143.3" y="45.5">ARDUINO_IO9</text>
<text x="143.3" y="47.5">ARDUINO_IO10</text>
<text x="212.3" y="42.2">&lt;10&gt;</text>
<text x="212.3" y="44.1">&lt;10&gt;</text>
<text x="220.1" y="42.2">HBUS_RSTOn</text>
<text x="220.1" y="44.1">HBUS_INTn</text>
<text x="143.3" y="49.8">GPIO35</text>
<text x="143.3" y="51.8">GPIO33</text>
<text x="143.3" y="53.7">GPIO34</text>
<text x="46.7" y="57.1">C10_CLK50M</text>
<text x="212.3" y="100.1">&lt;12&gt;</text>
<text x="220.1" y="100.1">ARDUINO_IO[13:0]</text>
<text x="212.3" y="103.9">&lt;12&gt;</text>
<text x="220.1" y="103.9">ARDUINO_RSTn</text>
<text x="35.1" y="111.6">GPIO28</text>
<text x="35.1" y="113.5">GPIO29</text>
<text x="214.3" y="113.6">&lt;12&gt;</text>
<text x="222" y="113.6">ARDUINO_SCL</text>
<text x="35.1" y="117.4">GPIO31</text>
<text x="35.1" y="115.4">GPIO30</text>
<text x="35.1" y="119.3">GPIO20</text>
<text x="133.6" y="118.9">HBUS_RSTn</text>
<text x="214.3" y="115.5">&lt;12&gt;</text>
<text x="222" y="115.5">ARDUINO_SDA</text>
<text x="35.1" y="121.2">GPIO26</text>
<text x="35.1" y="123.2">GPIO27</text>
<text x="35.1" y="125.1">GPIO24</text>
<text x="133.6" y="120.8">HBUS_DQ3</text>
<text x="133.6" y="122.8">HBUS_DQ4</text>
<text x="133.6" y="124.7">HBUS_DQ5</text>
<text x="35.1" y="127">GPIO25</text>
<text x="35.1" y="129">GPIO21</text>
<text x="35.1" y="130.9">GPIO32</text>
<text x="133.6" y="126.6">HBUS_DQ2</text>
<text x="133.6" y="128.6">HBUS_DQ6</text>
<text x="133.6" y="130.5">HBUS_DQ0</text>
<text x="214.3" y="129">&lt;15&gt;</text>
<text x="222" y="129">C10_CLK50M</text>
<text x="35.1" y="134.7">GPIO22</text>
<text x="35.1" y="136.7">GPIO23</text>
<text x="35.1" y="132.8">GPIO17</text>
<text x="133.6" y="132.4">HBUS_CS2n</text>
<text x="133.6" y="136.3">HBUS_DQ7</text>
<text x="133.6" y="134.3">HBUS_INTn</text>
<text x="214.3" y="132.9">&lt;15&gt;</text>
<text x="222" y="132.9">ENET_CLK_125M</text>
<text x="35.1" y="138.6">GPIO18</text>
<text x="35.1" y="140.5">GPIO19</text>
<text x="35.1" y="142.5">GPIO16</text>
<text x="133.6" y="138.2">HBUS_DQ1</text>
<text x="133.6" y="144">HBUS_RWDS</text>
<text x="149.1" y="140.5">RUP2</text>
<text x="149.1" y="142.5">RDN2</text>
<text x="33.2" y="148.3">GPIO13</text>
<text x="33.2" y="144.4">GPIO14</text>
<text x="33.2" y="146.3">GPIO15</text>
<text x="133.6" y="149.8">HBUS_CKp</text>
<text x="133.6" y="145.9">HBUS_RSTOn</text>
<text x="133.6" y="147.9">HBUS_CS1n</text>
<text x="212.8" y="146.4">&lt;5,13&gt;</text>
<text x="222" y="146.4">GPIO[0:35]</text>
<text x="33.2" y="150.2">GPIO12</text>
<text x="33.2" y="152.1">GPIO10</text>
<text x="33.2" y="154">GPIO11</text>
<text x="133.6" y="151.7">HBUS_CKn</text>
<text x="31.3" y="157.5">ENET_CLK_125M</text>
</g>
<g font-size="1.7">
<text x="68" y="22.8">B1</text>
<text x="15.5" y="26.7">C10_VCCIO_3.3V</text>
<text x="67.9" y="24.7">C2</text>
<text x="67.9" y="26.6">C1</text>
<text x="68.1" y="28.5">F3</text>
<text x="164.2" y="24.7">M2</text>
<text x="164.2" y="26.6">M1</text>
<text x="164.8" y="28.5">J2</text>
<text x="67.9" y="30.5">D2</text>
<text x="67.9" y="32.4">D1</text>
<text x="68.1" y="34.3">F4</text>
<text x="112" y="32.5">C10_VCCIO_3.3V</text>
<text x="164.5" y="32.4">K2</text>
<text x="164.5" y="34.3">K1</text>
<text x="164.8" y="30.5">J1</text>
<text x="67.8" y="36.3">G2</text>
<text x="67.8" y="38.2">G1</text>
<text x="67.9" y="40.1">H1</text>
<text x="164.7" y="36.3">L2</text>
<text x="164.7" y="38.2">L1</text>
<text x="164.7" y="40.1">L3</text>
<text x="7.7" y="42.2">C10_VCCA_FLT</text>
<text x="67.9" y="42.1">H2</text>
<text x="67.9" y="44">H5</text>
<text x="67.9" y="45.9">H4</text>
<text x="67.9" y="47.8">H3</text>
<text x="164.4" y="42.1">N2</text>
<text x="164.4" y="44">N1</text>
<text x="164.5" y="45.9">K5</text>
<text x="164.7" y="47.8">L4</text>
<text x="68.2" y="49.8">J5</text>
<text x="68.2" y="51.7">J4</text>
<text x="68.2" y="53.6">J3</text>
<text x="164.4" y="49.8">R1</text>
<text x="164.5" y="51.7">P2</text>
<text x="164.5" y="53.6">P1</text>
<text x="68" y="55.6">E2</text>
<text x="68" y="57.5">E1</text>
<text x="30.9" y="73.1">VCC_3.3V</text>
<text x="53.7" y="76.8">1</text>
<text x="78.6" y="76.8">16</text>
<text x="53.7" y="78.7">2</text>
<text x="53.7" y="80.7">3</text>
<text x="53.7" y="82.6">4</text>
<text x="78.6" y="82.6">13</text>
<text x="78.6" y="80.7">14</text>
<text x="78.6" y="78.7">15</text>
<text x="53.7" y="84.5">5</text>
<text x="53.7" y="86.4">6</text>
<text x="53.7" y="88.4">7</text>
<text x="78.6" y="88.4">10</text>
<text x="78.6" y="86.4">11</text>
<text x="78.6" y="84.5">12</text>
<text x="100.4" y="86.6">VCC_3.3V</text>
<text x="53.7" y="90.3">8</text>
<text x="78.6" y="90.3">9</text>
<text x="56.3" y="111.5">N3</text>
<text x="56.4" y="113.5">P3</text>
<text x="56.3" y="115.4">R3</text>
<text x="56.4" y="117.3">T3</text>
<text x="56.4" y="119.3">T2</text>
<text x="158.6" y="115.4">R9</text>
<text x="158.6" y="119.3">N9</text>
<text x="158.7" y="117.3">T9</text>
<text x="56.3" y="121.2">R4</text>
<text x="56.3" y="125">N5</text>
<text x="56.4" y="123.1">T4</text>
<text x="157.6" y="121.2">R10</text>
<text x="157.6" y="125">R11</text>
<text x="157.8" y="123.1">T10</text>
<text x="56.1" y="128.9">M6</text>
<text x="56.3" y="127">N6</text>
<text x="56.4" y="130.8">P6</text>
<text x="157.6" y="128.9">R12</text>
<text x="157.8" y="127">T11</text>
<text x="157.8" y="130.8">T12</text>
<text x="56.1" y="132.8">M7</text>
<text x="56.3" y="134.7">R5</text>
<text x="56.4" y="136.6">T5</text>
<text x="104.8" y="136.7">C10_VCCIO_1.8V</text>
<text x="157.6" y="136.6">R13</text>
<text x="157.7" y="134.7">P11</text>
<text x="158.7" y="132.8">P9</text>
<text x="56.3" y="138.6">R6</text>
<text x="56.4" y="140.5">T6</text>
<text x="56.6" y="142.4">L7</text>
<text x="157.5" y="140.5">M10</text>
<text x="157.6" y="142.4">N11</text>
<text x="157.8" y="138.6">T13</text>
<text x="56.3" y="144.4">R7</text>
<text x="56.4" y="146.3">T7</text>
<text x="56.6" y="148.2">L8</text>
<text x="157.6" y="148.2">N12</text>
<text x="157.8" y="144.4">T14</text>
<text x="157.8" y="146.3">T15</text>
<text x="56.1" y="150.2">M8</text>
<text x="56.3" y="152.1">N8</text>
<text x="56.3" y="156">R8</text>
<text x="56.4" y="154">P8</text>
<text x="157.6" y="152.1">R14</text>
<text x="157.7" y="150.2">P14</text>
<text x="56.4" y="157.9">T8</text>
<text x="222" y="173.4">Title</text>
<text x="222" y="179.2">Size</text>
<text x="227.8" y="177.3">Copyright (c) 2016, Intel Corporation All Rights Reserved</text>
<text x="229.7" y="179.2">Document Number</text>
<text x="285.7" y="179.2">Rev</text>
<text x="222" y="185">Date:</text>
<text x="232.1" y="185">Tuesday, May 16, 2017</text>
<text x="260.6" y="185">Sheet</text>
<text x="270.2" y="185">4</text>
<text x="276.1" y="185">of</text>
<text x="281.8" y="185">17</text>
</g>
<g font-size="1.7" fill="#008000">
<text x="48.6" y="26.2">C10_AS_ASDO</text>
<text x="48.6" y="30.1">C10_AS_CSn</text>
<text x="48.6" y="34">C10_NSTATUS</text>
<text x="48.6" y="41.7">C10_AS_DATA0</text>
<text x="48.6" y="39.7">C10_AS_DCLK</text>
<text x="48.6" y="45.5">C10_JTAG_TDI</text>
<text x="48.6" y="47.5">C10_JTAG_TCK</text>
<text x="48.6" y="43.6">C10_NCONFIG</text>
<text x="48.6" y="49.4">C10_JTAG_TMS</text>
<text x="48.6" y="51.3">C10_JTAG_TDO</text>
<text x="48.6" y="53.3">C10_NCE</text>
<text x="213.3" y="71.1">&lt;8&gt;</text>
<text x="220.1" y="71.1">C10_JTAG_TDO</text>
<text x="87.2" y="76.4">C10_AS_DCLK</text>
<text x="213.3" y="73.1">&lt;8&gt;</text>
<text x="213.3" y="75">&lt;8&gt;</text>
<text x="213.3" y="76.9">&lt;8&gt;</text>
<text x="220.1" y="73.1">C10_JTAG_TDI</text>
<text x="220.1" y="75">C10_JTAG_TMS</text>
<text x="220.1" y="76.9">C10_JTAG_TCK</text>
<text x="87.2" y="78.4">C10_AS_ASDO</text>
<text x="17.8" y="90">C10_AS_DATA0</text>
<text x="33.2" y="88">C10_AS_CSn</text>
<text x="212.3" y="84.6">&lt;14&gt;</text>
<text x="213.3" y="88.5">&lt;7&gt;</text>
<text x="220.1" y="88.5">C10_NSTATUS</text>
<text x="220.1" y="84.6">C10_NCONFIG</text>
</g>
<g font-size="1.7" fill="#004080">
<text x="72.4" y="24">IO_B1_0</text>
<text x="72.4" y="25.9">IO, DIFFIO_L3P</text>
<text x="72.4" y="27.9">IO, DIFFIO_L3N, DATA1, ASDO</text>
<text x="72.4" y="29.8">IO, VREFB1N0</text>
<text x="168.9" y="25.9">CLK2, DIFFCLK_1P</text>
<text x="168.9" y="27.9">CLK3, DIFFCLK_1N</text>
<text x="168.9" y="29.8">IO, DIFFIO_L7P</text>
<text x="72.4" y="31.7">IO, DIFFIO_L4P, FLASH_NCE, NCSO</text>
<text x="72.4" y="33.7">IO, DIFFIO_L4N</text>
<text x="72.4" y="35.6">NSTATUS</text>
<text x="168.9" y="31.7">IO, DIFFIO_L7N</text>
<text x="168.9" y="33.7">IO, DIFFIO_L10P</text>
<text x="168.9" y="35.6">IO, DIFFIO_L10N</text>
<text x="72.4" y="37.5">IO, DIFFIO_L6P</text>
<text x="72.4" y="39.4">IO, DIFFIO_L6N</text>
<text x="72.4" y="41.4">DCLK</text>
<text x="168.9" y="37.5">IO, DIFFIO_L11P</text>
<text x="168.9" y="39.4">IO, DIFFIO_L11N</text>
<text x="168.9" y="41.4">IO, VREFB2N0</text>
<text x="72.4" y="43.3">IO, DATA0</text>
<text x="72.4" y="45.2">NCONFIG</text>
<text x="72.4" y="47.2">TDI</text>
<text x="168.9" y="43.3">IO, DIFFIO_L13P</text>
<text x="168.9" y="45.2">IO, DIFFIO_L13N</text>
<text x="168.9" y="47.2">IO, RUP1</text>
<text x="72.4" y="49.1">TCK</text>
<text x="72.4" y="51">TMS</text>
<text x="72.4" y="53">TDO</text>
<text x="168.9" y="49.1">IO, RDN1</text>
<text x="168.9" y="51">IO_B2_0</text>
<text x="168.9" y="53">IO, DIFFIO_L15P</text>
<text x="72.4" y="54.9">NCE</text>
<text x="72.4" y="56.8">CLK0, DIFFCLK_0P</text>
<text x="72.4" y="58.7">CLK1, DIFFCLK_0N</text>
<text x="168.9" y="54.9">IO, DIFFIO_L15N</text>
<text x="57" y="78">VCC/DATA3</text>
<text x="57" y="80">VCC</text>
<text x="57" y="81.9">NC1</text>
<text x="57" y="83.8">NC2</text>
<text x="70.6" y="80">DATA0</text>
<text x="71.6" y="78">DCLK</text>
<text x="72.7" y="83.8">NC7</text>
<text x="72.7" y="81.9">NC8</text>
<text x="57" y="85.8">NC3</text>
<text x="57" y="87.7">NC4</text>
<text x="57" y="89.6">nCS</text>
<text x="72.3" y="89.6">GND</text>
<text x="72.7" y="87.7">NC5</text>
<text x="72.7" y="85.8">NC6</text>
<text x="57" y="91.6">DATA1</text>
<text x="66.5" y="91.6">VCC/DATA2</text>
<text x="60.8" y="112.8">IO, DIFFIO_B1P</text>
<text x="60.8" y="114.7">IO, DIFFIO_B1N</text>
<text x="60.8" y="116.6">IO, DIFFIO_B2P</text>
<text x="60.8" y="118.6">IO, DIFFIO_B2N</text>
<text x="163.1" y="116.6">CLK13, DIFFCLK_7P</text>
<text x="163.1" y="118.6">CLK12, DIFFCLK_7N</text>
<text x="60.8" y="120.5">IO_B3_0</text>
<text x="60.8" y="122.4">IO, PLL1_CLKOUTP</text>
<text x="60.8" y="124.4">IO, PLL1_CLKOUTN</text>
<text x="163.1" y="120.5">IO_B4_0</text>
<text x="163.1" y="122.4">IO, DIFFIO_B16P</text>
<text x="163.1" y="124.4">IO, DIFFIO_B16N</text>
<text x="60.8" y="126.3">IO, DIFFIO_B4P</text>
<text x="60.8" y="128.2">IO, DIFFIO_B4N</text>
<text x="60.8" y="130.2">IO_B3_1</text>
<text x="163.1" y="126.3">IO, DIFFIO_B17P</text>
<text x="163.1" y="128.2">IO, DIFFIO_B17N</text>
<text x="163.1" y="130.2">IO, DIFFIO_B18P</text>
<text x="60.8" y="132.1">IO, VREFB3N0</text>
<text x="60.8" y="134">IO_B3_2</text>
<text x="60.8" y="135.9">IO, DIFFIO_B6P</text>
<text x="60.8" y="137.9">IO, DIFFIO_B6N</text>
<text x="163.1" y="132.1">IO, DIFFIO_B18N</text>
<text x="163.1" y="134">IO_B4_1</text>
<text x="163.1" y="135.9">IO, VREFB4N0</text>
<text x="163.1" y="137.9">IO, DIFFIO_B20P</text>
<text x="60.8" y="139.8">IO, DIFFIO_B7P</text>
<text x="60.8" y="141.7">IO, DIFFIO_B7N</text>
<text x="60.8" y="143.7">IO_B3_3</text>
<text x="163.1" y="139.8">IO, DIFFIO_B20N</text>
<text x="163.1" y="141.7">IO, RUP2</text>
<text x="163.1" y="143.7">IO, RDN2</text>
<text x="60.8" y="145.6">IO, DIFFIO_B8P</text>
<text x="60.8" y="147.5">IO, DIFFIO_B8N</text>
<text x="60.8" y="149.5">IO_B3_4</text>
<text x="163.1" y="145.6">IO, DIFFIO_B23P</text>
<text x="163.1" y="147.5">IO, DIFFIO_B23N</text>
<text x="163.1" y="149.5">IO_B4_2</text>
<text x="60.8" y="151.4">IO_B3_5</text>
<text x="60.8" y="153.3">IO_B3_6</text>
<text x="60.8" y="155.2">IO_B3_7</text>
<text x="163.1" y="151.4">IO, PLL4_CLKOUTP</text>
<text x="163.1" y="153.3">IO, PLL4_CLKOUTN</text>
<text x="60.8" y="157.2">CLK15, DIFFCLK_6P</text>
<text x="60.8" y="159.1">CLK14, DIFFCLK_6N</text>
</g>
<text font-size="1.6" x="46.4" y="61.1">E2 is GND on CIV E U256</text>
<g font-size="1.5" fill="#ff8000">
<text x="90.8" y="18.8">VCCIO1=3.3V</text>
<text x="183.4" y="22.7">VCCIO2=3.3V</text>
<text x="77.2" y="109.6">VCCIO3=3.3V</text>
<text x="175.7" y="113.4">VCCIO4=1.8V</text>
</g>
<g font-size="1.4">
<text x="30.9" y="1.4">5</text>
<text x="88.8" y="1.4">4</text>
<text x="146.7" y="1.4">3</text>
<text x="204.6" y="1.4">2</text>
<text x="262.6" y="1.4">1</text>
<text x=".5" y="26.1">D</text>
<text x="292" y="26.1">D</text>
<text x=".5" y="71.9">C</text>
<text x="292" y="71.9">C</text>
<text x=".5" y="117.8">B</text>
<text x="292" y="117.8">B</text>
<text x=".5" y="163.6">A</text>
<text x="292" y="163.6">A</text>
<text x="30.9" y="186.8">5</text>
<text x="88.8" y="186.8">4</text>
<text x="146.7" y="186.8">3</text>
<text x="204.6" y="186.8">2</text>
<text x="262.6" y="186.8">1</text>
</g>
</svg>
